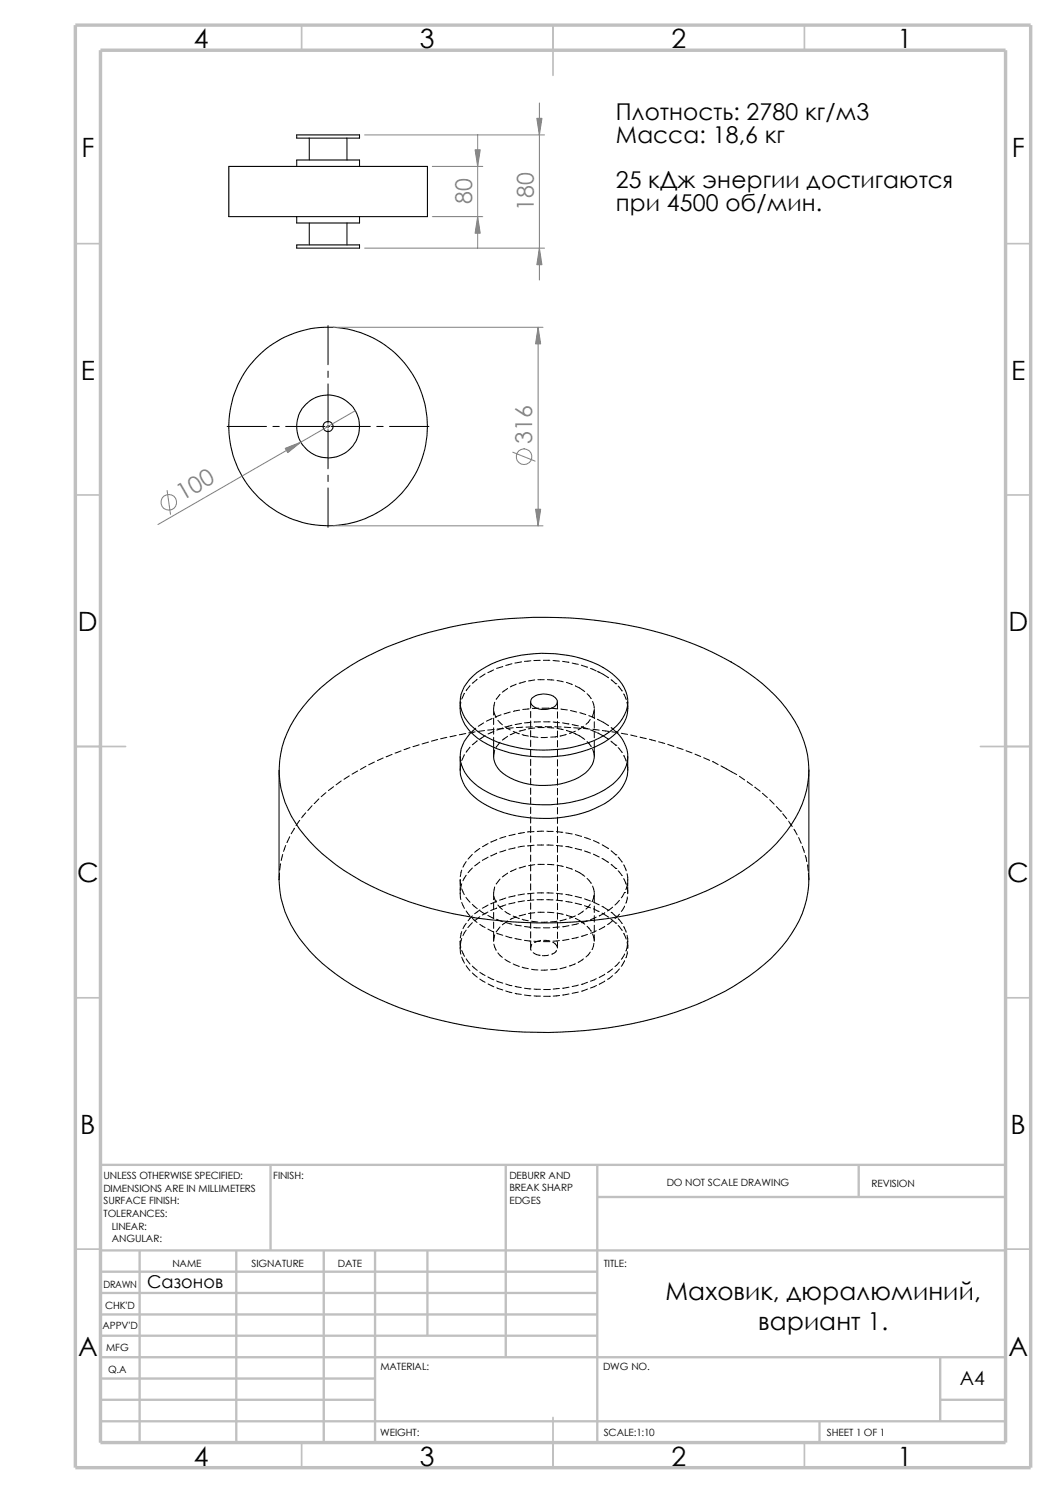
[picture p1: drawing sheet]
<svg xmlns="http://www.w3.org/2000/svg" width="210mm" height="297mm" viewBox="0 0 210 297" stroke-linecap="round" stroke-linejoin="round" font-family="sans-serif">
<g fill="none" stroke="#c0c0c0" stroke-width=".34">
<path d="M60 5v5M110 5v10M160 5v5M15 48.5h5M200 48.5h5M15 98.5h5M200 98.5h5M15 148.5h10M195 148.5h10M15 198.5h5M200 198.5h5M15 248.5h5"/>
<path d="M200 248.5h5M60 287v5M110 282v10M160 287v5"/>
</g>
<g fill="none" stroke="#c0c0c0" stroke-width=".47">
<path d="M53.8 231.7v17.1M100.6 231.7v38.3M118.8 238.1h81.2M118.8 231.7v55.3M170.8 231.7v6.4M200 231.7h-180v55.3M20 248.8h180M20 257.2h98.8M20 253h98.8M27.8 248.8v38.2M47 248.8v38.2M64.4 248.8v38.2"/>
<path d="M74.6 248.8v38.2M85 248.8v16.9M20 278.5h54.6M20 265.7h98.8M20 261.5h98.8M20 274.2h54.6M20 270h180M187 278.5h13M187 270v12.7M20 282.7h180M163 282.7v4.3"/>
</g>
<path d="M15 5h190v287h-190zM20 10h180v277h-180z" fill="none" stroke="#c0c0c0" stroke-width=".68" stroke-linecap="butt"/>
<g fill="none" stroke="#000" stroke-width=".21">
<path d="M45.5 33.1h39.5v10h-39.5zM59 26.8h12.5v.7h-12.5zM59 33.1v-1.3h12.5v1.3M61.5 27.5v4.3M69 27.5v4.3M59 48.7h12.5v.7h-12.5zM59 43.1v1.3h12.5v-1.3M61.5 44.4v4.3M69 44.4v4.3M62.5 138a47.7 47.7 0 0 1 18.4-10.8 86.4 86.4 0 0 1 57.1 .9 42.9 42.9 0 0 1 18.3 12.7 19.1 19.1 0 0 1 3.7 17.8 27.4 27.4 0 0 1-10.9 13.8 65.1 65.1 0 0 1-28.1 10.3 88.1 88.1 0 0 1-39.6-3.3 48 48 0 0 1-19.8-12 21.2 21.2 0 0 1-6.1-14.7 20.9 20.9 0 0 1 5.9-13.4zM91.5 139.6a7.7 7.7 0 0 0 3.5 7.3 23.4 23.4 0 0 0 15.7 3.6 19.9 19.9 0 0 0 11.9-4.7 7 7 0 0 0 2.2-6.2M93.4 135.2a17.5 17.5 0 0 1 10.2-4.9 24.9 24.9 0 0 1 17.3 3.1 7.7 7.7 0 0 1 3.9 6.5 8 8 0 0 1-3.7 5.8 24.7 24.7 0 0 1-18.4 3 16.2 16.2 0 0 1-9.7-5.2 6.1 6.1 0 0 1 .4-8.3z"/>
<path d="M105.8 138.9a3.7 3.7 0 0 1 4.9 .2 1.2 1.2 0 0 1-.8 1.7 3.3 3.3 0 0 1-4.4-1zM55.5 153.2v21.8a20.9 20.9 0 0 0 6.1 14.2 47.4 47.4 0 0 0 19.8 12 86.1 86.1 0 0 0 57.1-1.3 46.3 46.3 0 0 0 15.9-10.4 21.3 21.3 0 0 0 6.5-14.5v-21.8M91.5 150.5a13.6 13.6 0 0 0 .3 4.4 10.2 10.2 0 0 0 6.1 5.9 26.3 26.3 0 0 0 22.3-.9 8.6 8.6 0 0 0 4.6-6.4v-3M93.7 145.7a6.6 6.6 0 0 0-1.9 6.4 10.2 10.2 0 0 0 6.1 6 26.1 26.1 0 0 0 22.3-1 8.6 8.6 0 0 0 4.6-6.3 6.9 6.9 0 0 0-2.1-5.1M98.2 148.7a5.3 5.3 0 0 0 3.3 6.1 15.4 15.4 0 0 0 14.3-.6 5 5 0 0 0 2.4-5.5"/>
<circle cx="65.2" cy="84.9" r="1.01"/>
<circle cx="65.2" cy="84.8" r="19.8"/>
<circle cx="65.2" cy="84.8" r="6.3"/>
</g>
<g fill="none" stroke="#000" stroke-width=".2">
<path d="M65.2 64.8v7.8M65.2 73.8v1.3M65.2 76.4v7.8M45.2 84.8h7.8M54.3 84.8h1.2M56.8 84.8h7.8M64.9 84.8h.7M65.2 84.5v.6M65.2 85.5v7.8M65.2 94.5v1.3M65.2 97.1v7.8M65.9 84.8h7.8"/>
<path d="M74.9 84.8h1.3M77.5 84.8h7.8M91.7 139.7l-.2 1.3M92.3 137.9l-.5 1.2M93.5 136.4l-.8 1M94.9 135.1l-1 .8M96.5 134.1l-1.1 .6M98.2 133.3l-1.2 .5M98.4 139.7l-.2 1.2v1.3M99.4 138.1l-.7 1M100 132.6l-1.2 .4M100.9 136.9l-1 .8"/>
<path d="M101.8 132l-1.2 .4M102.7 136.1l-1.2 .6M103.7 131.7l-1.3 .2M104.5 135.6l-1.2 .3M105.5 139.6v1.3M105.6 131.4l-1.3 .2M106.3 135.3l-1.2 .2M107 135.2h1.2M107.4 131.4h-1.2M108.1 131.4h1.2M108.9 135.2l1.3 .1M110 131.4l1.3 .1"/>
<path d="M110.8 135.4l1.2 .2M110.9 139.6v1.4M111.9 131.6l1.3 .1M112.6 135.8l1.2 .4M113.8 131.9l1.2 .3M114.4 136.4l1.9 1.2M115.6 132.3l1.2 .4M116.8 138l.8 1M117.4 133l1.2 .5M117.9 139.5l.3 1.3M118.8 133.6l2.2 1.2M121.5 135.2l1 .8"/>
<path d="M122.5 136h.1M122.9 136.5l.8 1M124 138l.5 1.2M124.7 139.7l.1 1.3M63.4 158.9l-.9 1M64.8 157.7l-.9 .8M66.3 156.5l-1 .8M67.9 155.4l-1.1 .7M69.5 154.3l-1.1 .7M71.1 153.4l-1.1 .6M72.8 152.4l-1.1 .7M74.5 151.6l-1.2 .5"/>
<path d="M76.2 150.8l-1.1 .5M78 150.1l-1.2 .4M79.8 149.4l-1.2 .4M81.5 148.7l-1.2 .4M83.4 148.2l-1.3 .3M85.2 147.6l-1.3 .4M87 147.1l-1.2 .3M88.9 146.7l-1.3 .3M90.7 146.3l-1.2 .3M91.7 151.9l-.2 1.3M92.3 150.2l-.5 1.1M92.6 145.9l-1.2 .3"/>
<path d="M93.5 148.6l-.8 1M94.5 145.6l-1.3 .2M94.6 144.9l-.9 .8M94.9 147.4l-1 .8M96.2 143.8l-1.1 .7M96.4 145.3l-1.3 .2M96.5 146.3l-1.1 .7M97.9 142.9l-1.2 .6M98.2 142.9v1.2M98.2 144.8v1.2M98.2 146.7v2M98.2 145.5l-1.1 .5"/>
<path d="M98.2 141.6l.4 1.1M98.3 145.1l-1.3 .1M98.4 149.2l-.2 1.3M99 143.3l.9 .9M99.4 147.7l-.8 1M99.7 142.2l-1.2 .5M100 144.8l-1.2 .4M100.2 144.9l-1.3 .1M100.4 144.6l1.1 .6M100.9 146.5l-1 .7M101.5 141.6l-1.3 .4M101.8 144.3l-1.2 .3"/>
<path d="M102.1 144.8l-1.3 .1M102.1 145.5l1.2 .5M102.7 145.7l-1.2 .5M103.3 141.3l-1.2 .2M103.7 143.9l-1.3 .2M103.8 146.1l1.3 .3M104 144.7h-1.3M104.5 145.1l-1.2 .4M105.2 141l-1.2 .1M105.5 141.5v1.3M105.5 143.4v1.3M105.5 145.3v1.3"/>
<path d="M105.5 147.2v1.3M105.5 149.1v1.3M105.5 151v1.3M105.5 153v1.2M105.5 154.9v1.2M105.5 156.8v1.2M105.5 158.7v1.2M105.6 143.7l-1.3 .1M105.7 146.5l1.3 .2M105.9 144.6l-1.3 .1M106.3 144.8l-1.2 .2M106.5 144.6h1.3"/>
<path d="M107 144.7h1.2M107.1 140.9h-1.2M107.5 143.6h-1.3M107.8 140.9h1.3M108.1 143.6h1.3M108.4 144.6h1.3M108.9 144.7l1.3 .1M108.9 146.7h-1.3M109.1 140.9h.1M109.6 140.9l1.3 .1M110 143.6l1.3 .2M110.3 144.6h1.3"/>
<path d="M110.8 144.9l1.2 .3M110.8 146.5l-1.3 .1M110.9 141.6v1.3M110.9 143.5v1.3M110.9 145.4v1.3M110.9 147.3v1.3M110.9 149.2v1.3M110.9 151.1v1.3M110.9 153v1.3M110.9 154.9v1.3M110.9 156.8v1.3M110.9 158.7v1.3"/>
<path d="M111.5 141.1l1.3 .1M111.9 143.8l1.3 .2M112.2 144.7h1.3M112.6 146.1l-1.2 .3M112.6 145.3l1.2 .4M113.5 141.4l1.2 .2M113.8 144.1l1.2 .3M114.1 144.8l1.3 .1M114.1 145.8l1.2 .6 1 .7M114.4 145.5l-1.2 .4M115.3 141.8l1.2 .4M115.6 144.6l1.2 .3"/>
<path d="M116 144.9l1.3 .1M116 144.5l-1 .7M116.8 147.5l.8 1M117.1 142.4l1.2 .4M117.4 143.1l-.9 1M117.4 145.2l1.2 .5M117.9 149.1l.3 1.2M117.9 145.1l1.3 .1M118.1 141.4l-.4 1.2M118.2 141v2M118.2 143.6v1.3M118.2 145.5v1.3"/>
<path d="M118.2 147.4v1.3M118.8 145.8l2.2 1.3M118.8 143.1l2.2 1.3M119.8 145.3l1.3 .2M121.5 147.4l1 .9M121.5 144.7l1 .8M121.7 145.6l1.2 .2M122.5 148.3h.1M122.5 145.5h.1M122.9 148.7l.8 1M123.6 145.9l1.2 .2M124 150.3l.5 1.1"/>
<path d="M124.7 151.9l.1 1.3M125.4 146.2l1.3 .3M127.3 146.6l1.2 .3M129.2 147.1l1.2 .3M131 147.6l1.2 .3M132.8 148.1l1.2 .4M134.6 148.7l1.2 .4M136.4 149.4l1.2 .4M138.2 150l1.2 .5M140 150.7l1.1 .6M141.7 151.5l1.1 .6M143.4 152.4l3.1 1.7"/>
<path d="M147.1 154.4l1 .8M148.6 155.5l1 .8M150.2 156.6l1 .8M151.6 157.8l1 .9M153.1 159.1l.9 .9M55.6 173.7l-.1 1.3M55.8 171.8l-.2 1.3M56.2 170l-.3 1.2M56.8 168.2l-.4 1.2M57.6 166.5l-.5 1.1M58.5 164.8l-.6 1.1M59.6 163.2l-.7 1.1"/>
<path d="M60.8 161.7l-.8 1M62.1 160.3l-.9 .9M91.5 176.4l.2 2.5M91.5 175v1.3M91.5 175.1l.2 1.1M91.8 179.5l.6 1.2M91.8 175.8l-.3 1.2M91.8 176.8l.5 1.2M91.8 173.1l-.3 1.2M92.7 178.5l.8 1M92.7 174.1l-.6 1.1M92.7 171.4l-.6 1.1"/>
<path d="M93.9 172.7l-.8 .9M93.9 179.9l1 .9M93.9 170l-.8 .9M95.4 171.5l-1 .8M95.4 168.8l-1 .7M97.1 170.5l-1.2 .7M97.1 167.8l-1.1 .6M98.2 179.6v1.3M98.2 178.3l.4 1.2M98.4 176.4l-.2 1.2v1.4M98.8 169.7l-1.2 .6M98.8 179.2l-1.2 .6"/>
<path d="M98.8 167l-1.2 .5M99.4 174.9l-.7 1M100.6 169.1l-1.2 .4M100.6 166.4l-1.2 .4M100.6 178.6l-1.2 .5M100.9 173.7l-1 .8M102.4 179.5l-1.2 .3M102.4 168.7l-1.2 .3M102.4 165.9l-1.2 .3M102.4 178.2l-1.2 .3M102.7 172.8l-1.2 .6M104.3 168.3l-1.3 .2"/>
<path d="M104.3 165.6l-1.2 .2M104.3 177.8l-1.3 .3M104.3 179.2l-1.3 .2M104.5 172.3l-1.2 .4M105.5 160.6v1.2M105.5 162.5v1.2M105.5 164.4v1.3M105.5 166.3v1.3M105.5 168.2v1.3M105.5 170.1v1.3M105.5 172v1.3M105.5 173.9v1.3"/>
<path d="M105.5 175.8v1.3M105.5 177.7v1.3M105.5 179.6v1.3M106.2 179l-1.3 .2M106.2 168.1l-1.3 .2M106.2 165.4l-1.3 .1M106.2 177.7l-1.3 .1M106.3 172l-1.2 .2M106.8 179h1.3M106.8 168.1h1.3M106.8 177.6h1.3M107 172h1.2"/>
<path d="M108.1 165.4h-1.3M108.7 179h1.3M108.8 168.1h1.2M108.8 165.4h1.2M108.8 177.6l1.2 .1M108.9 172h1.3M110.6 179.1l1.3 .1M110.7 168.2l1.2 .1M110.7 165.4l1.2 .2M110.7 177.7l1.2 .1M110.8 172.1l1.2 .3M110.9 160.7v1.2"/>
<path d="M110.9 162.6v1.2M110.9 164.5v1.2M110.9 166.4v1.2M110.9 168.3v1.2M110.9 170.2v1.2M110.9 172.1v1.3M110.9 174v1.3M110.9 175.9v1.3M110.9 177.8v1.3M110.9 179.7v1.3M112.5 168.4l1.3 .3M112.5 165.7l1.3 .2"/>
<path d="M112.5 177.9l1.3 .3M112.5 179.3l1.3 .2M112.6 172.5l1.2 .4M114.4 168.8l1.3 .3M114.4 178.3l1.2 .3M114.4 179.7l1.2 .3M114.4 166l1.3 .4M114.4 173.2l1.9 1.1M116.2 169.3l1.2 .4M116.2 166.6l1.2 .4M116.2 178.8l1.2 .4M116.8 174.8l.8 .9"/>
<path d="M117.4 179.9l-.9 .9M117.9 176.3l.3 1.2M118 169.9l1.2 .6M118 167.2l1.2 .6M118 179.5l1.2 .5M118.1 178.1l-.4 1.3M118.2 177.7v1.9M119.7 170.8l1.3 .8M119.8 168.1l1.2 .7M121.5 172l1 .8M121.5 169.2l1 .9M122.5 172.8h.1"/>
<path d="M122.5 170.1h.1M122.9 173.2l.8 1M122.9 170.5l.8 1M123.2 179.1l-.9 .9M124 174.8l.5 1.1M124 172l.5 1.2M124.2 177.5h.1M124.2 177.5l-.6 1.1M124.7 173.8l.1 2.5M124.7 176.5l.1 .7M124.8 175.7l-.3 1.3M124.8 178.4l-.3 1.3"/>
<path d="M124.8 176.4v1.4M154.4 160.4l.9 1M155.3 161.4h.1M155.7 161.9l.8 1M156.8 163.4l.8 1M157.9 165l.6 1.1M158.8 166.6l.5 1.2M159.6 168.4l.4 1.2M160.1 170.2l.3 1.2M160.6 172l.1 1.3M160.8 173.7l.1 1.3M91.5 187.2l.2 2.6"/>
<path d="M91.5 187.3l.2 1.2M91.8 189.1l.6 1.1M91.8 185.3l-.3 1.3M91.8 190.4l.6 1.2M91.8 186.7l-.3 1.3M92.7 181.2l.8 1M92.7 190.8l.8 1M92.7 183.7l-.6 1M92.7 192.1l.8 1M92.7 185l-.6 1.1M93.9 182.7l1 .8M93.9 192.2l1 .8"/>
<path d="M93.9 182.2l-.8 1M93.9 193.5l1 .9M93.9 183.6l-.9 .9M95.4 183.9l1.1 .6M95.4 181.1l1.1 .7M95.4 193.4l1.1 .7M95.4 181l-1 .8M95.4 194.8l1.1 .6M95.4 182.4l-1 .8M97 184.8l1.2 .5v1.9M97 182.1l1.2 .6M97 194.4l1.2 .5"/>
<path d="M97 181.4l-1.1 .6M97.1 180l-1.2 .7M97.1 195.7l1.1 .6M98.2 181.5v1.3M98.2 183.4v1.3M98.2 187.8l.5 1.2M98.4 186l-.2 1.2M98.8 185.6l1.2 .5M98.8 180.6l-1.2 .5M98.8 182.9l1.1 .4M98.8 195.2l1.2 .4M98.8 196.5l1.2 .4"/>
<path d="M99 189.6l.9 .9M99 180l.9 .9M99.4 184.4l-.7 1M100.4 190.8l1.1 .7M100.4 181.3l1.1 .6M100.6 186.2l1.2 .4M100.6 183.5l1.2 .4M100.6 195.7l1.2 .4M100.6 197.1l1.2 .4M100.6 180l-1.2 .4M100.9 183.2l-1 .8M102.1 191.8l1.2 .4"/>
<path d="M102.1 182.2l1.2 .5M102.4 186.7l1.3 .2M102.4 184l1.3 .2M102.4 196.2l1.3 .3M102.4 197.6l1.3 .2M102.7 182.4l-1.2 .5M103.8 192.4l1.3 .3M103.8 182.9l1.3 .3M104.3 187.1l1.3 .1M104.3 184.3l1.3 .1M104.3 196.6l1.3 .1M104.3 198l1.3 .1"/>
<path d="M104.5 181.9l-1.2 .3M105.5 187.2l.1 1.9M105.5 181.5v1.3M105.5 183.4v1.3M105.5 185.3v1.3M105.7 192.8l1.3 .2M105.7 183.3l1.3 .1M105.7 187.9l-.2 .6M106 189.5l1.2 .5M106.2 187.2l1.2 .1M106.2 184.5l1.2 .1M106.2 196.8h1.3"/>
<path d="M106.2 198.1l1.3 .1M106.3 181.6l-1.2 .1M107 181.5h1.2M107.2 190h.1M107.5 187.1l-1.2 .4M107.5 187.1h.1M108.1 187.3h1.2M108.1 184.6h1.2M108.1 187.1l1.2 .1M108.1 198.2h1.3M108.9 193h-1.3M108.9 181.5l1.3 .1"/>
<path d="M108.9 183.4l-1.3 .1M109.1 190l-1.2 .1M109.4 196.8h-1.3M109.4 198.2h.1M109.9 187.5l.5 .2 .4 .7M110.7 189.1a1.27 1.27 0 0 1-1 .7M110.8 192.8l-1.3 .1M110.8 181.7l1.2 .2M110.8 183.3l-1.3 .1M110.9 181.6v1.3M110.9 183.5v1.3M110.9 185.4v1.3"/>
<path d="M110.9 187.3v1.3M111.3 187.1l-1.3 .1M111.3 184.4l-1.3 .1M111.3 196.6l-1.3 .2M111.3 198l-1.3 .2M112.6 192.4l-1.2 .3M112.6 182.8l-1.2 .4M112.6 182l1.2 .5M113.2 186.9l-1.3 .2M113.2 184.1l-1.3 .3M113.2 196.4l-1.3 .2M113.2 197.7l-1.3 .3"/>
<path d="M114.4 182.7l1.9 1.2M114.4 191.7l-1.2 .5M114.4 182.2l-1.2 .4M115 186.4l-1.3 .3M115 183.7l-1.3 .3M115 196l-1.2 .3M115 197.4l-1.2 .2M116 190.8l-1 .6M116 181.2l-1 .7M116.2 180.2l1.2 .4M116.8 184.3l.8 1M116.8 185.9l-1.2 .4"/>
<path d="M116.8 183.2l-1.2 .4M116.8 195.4l-1.2 .4M116.8 196.8l-1.1 .4M117.4 189.4l-.9 1M117.9 185.8l.3 1.2M118 180.8l1.2 .6M118.1 187.7l-.4 1.2M118.2 180.3v1.2M118.2 182.2v1.2M118.2 184.1v1.2M118.2 186v1.2M118.6 185.2l-1.2 .5"/>
<path d="M118.6 182.5l-1.2 .5M118.6 194.7l-1.2 .5M118.6 196l-1.2 .6M119.7 180.3l1.3 .8M119.7 181.7l1.3 .8M120.3 184.3l-1.1 .6M120.3 181.6l-1.1 .6M120.3 193.8l-1.1 .6M120.3 195.2l-1.1 .6M121.5 182.8l1 .8M121.5 181.5l1 .8M121.8 183.2l-1 .7"/>
<path d="M121.8 180.5l-1 .7M121.8 192.7l-1 .8M121.8 194.1l-1 .7M122.5 182.3h.1M122.5 183.6h.1M122.9 182.8l.8 .9M122.9 184.1l.8 1M123.2 181.9l-.9 .9M123.2 191.4l-.9 .9M123.2 192.7l-.9 .9M124 184.3l.5 1.2M124 185.7l.5 1.1"/>
<path d="M124.2 180.3l-.6 1M124.2 189.8l-.6 1M124.2 191.1l-.6 1.1M124.7 186.1l.1 2.6M124.7 187.4l.1 .7M124.8 188l-.3 1.2M124.8 189.3l-.3 1.2"/>
</g>
<g fill="none" stroke="#808080" stroke-width=".2">
<path d="M72.5 26.8h35.8M86 33.1h10M95 26.8v22.6M107.3 20.5v35.2M72.5 49.4h35.8M86 43.1h10M66.3 65.1h41.7M107 65.1v39.5M33.2 97.6l.7 4.7M70.7 81.7l-39.3 22.7M102 90l4.4 1.7M66.3 104.6h41.7"/>
<circle cx="33.6" cy="99.9" r="1.56"/>
<circle cx="104.2" cy="90.9" r="1.57"/>
</g>
<g fill="#808080" stroke="#808080" stroke-width=".2">
<path d="M56.7 89.2l3.1-1.2-2.6 2z"/>
<path d="M107 65.1l.5 3.3h-1z"/>
<path d="M106.5 101.3h1l-.5 3.3z"/>
<path d="M95 43.1l.5 3.3h-1z"/>
<path d="M94.5 29.8h1l-.5 3.3z"/>
<path d="M106.8 23.5h1l-.5 3.3z"/>
<path d="M107.3 49.4l.5 3.3h-1z"/>
</g>
<g font-size="5.3">
<text x="38.5" y="9.6">4</text>
<text x="83.5" y="9.6">3</text>
<text x="133.5" y="9.6">2</text>
<text x="178.5" y="9.6">1</text>
<text x="16.2" y="31.3">F</text>
<text x="201.2" y="31.3">F</text>
<text x="16" y="75.6">E</text>
<text x="201.1" y="75.6">E</text>
<text x="15.5" y="125.6">D</text>
<text x="200.6" y="125.6">D</text>
<text x="15.3" y="175.6">C</text>
<text x="200.3" y="175.6">C</text>
<text x="16" y="225.6">B</text>
<text x="201" y="225.6">B</text>
<text x="15.5" y="269.8">A</text>
<text x="200.5" y="269.8">A</text>
<text x="38.5" y="291.6">4</text>
<text x="83.5" y="291.6">3</text>
<text x="133.5" y="291.6">2</text>
<text x="178.5" y="291.6">1</text>
</g>
<g font-size="4.9">
<text x="132.4" y="258.7">Маховик, дюралюминий,</text>
<text x="150.8" y="264.7">вариант 1.</text>
</g>
<g font-size="4.6">
<text x="122.5" y="23.9">Плотность: 2780 кг/м3</text>
<text x="122.5" y="28.4">Масса: 18,6 кг</text>
<text x="122.5" y="37.4">25 кДж энергии достигаются</text>
<text x="122.5" y="42">при 4500 об/мин.</text>
</g>
<g font-size="4.6" fill="#808080">
<text x="93.9" y="40.6" transform="rotate(-90 93.9 40.6)">80</text>
<text x="106.2" y="41.9" transform="rotate(-90 106.2 41.9)">180</text>
<text x="105.8" y="88.3" transform="rotate(-90 105.8 88.3)">316</text>
<text x="36.3" y="99.7" transform="rotate(-30 36.3 99.7)">100</text>
</g>
<text font-size="3.9" x="190.9" y="275.5">A4</text>
<text font-size="3.5" x="29.3" y="256.2">Сазонов</text>
<g font-size="2">
<text x="20.6" y="234.6">UNLESS OTHERWISE SPECIFIED:</text>
<text x="20.6" y="237.1">DIMENSIONS ARE IN MILLIMETERS</text>
<text x="20.6" y="239.6">SURFACE FINISH:</text>
<text x="54.4" y="234.6">FINISH:</text>
<text x="101.3" y="237">BREAK SHARP</text>
<text x="101.3" y="239.5">EDGES</text>
<text x="101.3" y="234.5">DEBURR AND</text>
<text x="132.6" y="236">DO NOT SCALE DRAWING</text>
<text x="173.3" y="236.2">REVISION</text>
<text x="20.6" y="242.1">TOLERANCES:</text>
<text x="22.2" y="244.6">LINEAR:</text>
<text x="22.2" y="247.1">ANGULAR:</text>
<text x="50" y="252">SIGNATURE</text>
<text x="67.2" y="252">DATE</text>
<text x="120.1" y="252">TITLE:</text>
<text x="20.6" y="256.2">DRAWN</text>
<text x="34.3" y="252.1">NAME</text>
<text x="20.9" y="260.4">CHK'D</text>
<text x="20.4" y="264.5">APPV'D</text>
<text x="21.1" y="268.8">MFG</text>
<text x="21.5" y="273.1">Q.A</text>
<text x="75.6" y="272.5">MATERIAL:</text>
<text x="119.9" y="272.5">DWG NO.</text>
<text x="75.6" y="285.6">WEIGHT:</text>
<text x="120.1" y="285.6">SCALE:1:10</text>
<text x="164.5" y="285.6">SHEET 1 OF 1</text>
</g>
</svg>
